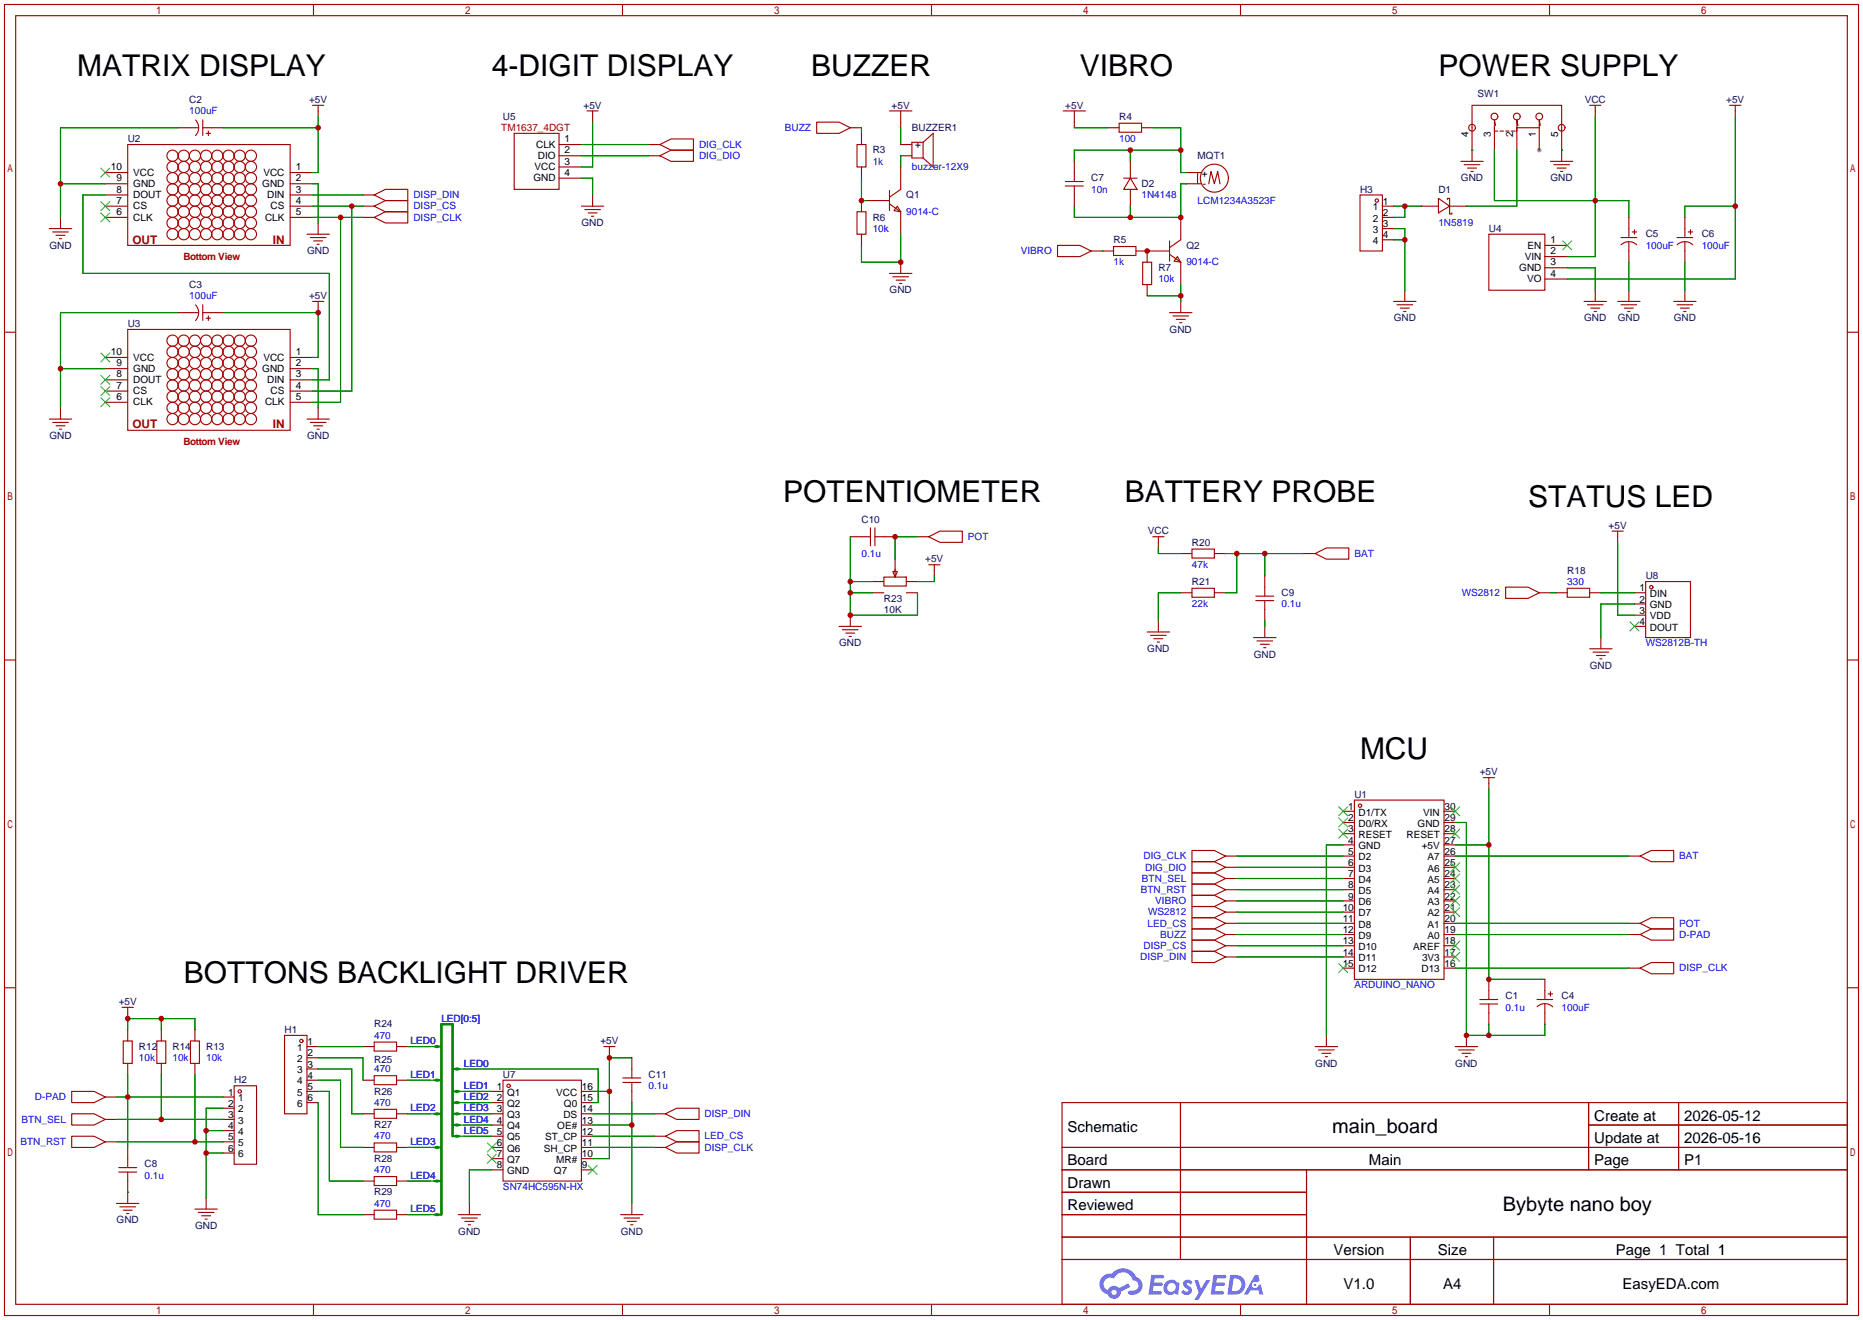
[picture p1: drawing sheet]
<svg xmlns="http://www.w3.org/2000/svg" width="422mm" height="299mm" viewBox="0 0 422 299" stroke-linecap="round" stroke-linejoin="round" font-family="sans-serif">
<circle cx="349" cy="34" r=".51" fill="#999"/>
<g fill="none" stroke="#a10000" stroke-width=".25">
<path d="M1 1h420.4v297.2h-420.4zM3.6 3.6h415.2v292.1h-415.2zM71.1 1v2.6M141.1 1v2.6M211.2 1v2.6M281.3 1v2.6M351.3 1v2.6M1 75.3h2.6M418.8 75.3h2.6M1 149.6h2.6M418.8 149.6h2.6M1 223.9h2.6"/>
<path d="M418.8 223.9h2.6M240.8 249.9h178v45.8h-178zM267.7 249.9v35.6M360.2 249.9v15.3M360.2 255h58.6M380.6 249.9v15.3M240.8 260.1h178M240.8 265.2h178M240.8 270.3h55.4M240.8 275.3h55.4M296.2 265.2v30.5M71.1 295.7v2.5"/>
<path d="M141.1 295.7v2.5M211.2 295.7v2.5M240.8 280.4h178M240.8 285.5h178M281.3 295.7v2.5M319.8 280.4v15.3M338.6 280.4v15.3M351.3 295.7v2.5"/>
</g>
<g fill="#5487ff">
<path d="M268.5 290.3a1.3 1.3 0 0 1 1.9 .3l-.4 .6a.54 .54 0 0 0-1-.2l.2 .2a1.28 1.28 0 0 1 .8 2 1.53 1.53 0 0 1-2.2-.3l.5-.6 .8 .5a.31 .31 0 0 0 .3-.3 .31 .31 0 0 0-.2-.3 1.12 1.12 0 0 1-.7-1.9z"/>
<path d="M270.8 290.2h.8l.7 1.9 1.2-1.9h.9l-2.7 4.5h-.9l1-1.7z"/>
<path d="M261 289h2.3a.46 .46 0 0 1 .5 .1 .46 .46 0 0 1 .1 .5l-.3 .2h-1.8l-.1 .9h1.6a.4 .4 0 0 1 .3 .4 .4 .4 0 0 1-.4 .4h-1.6l-.2 1.2h1.4a.46 .46 0 0 1 .5 .1 .46 .46 0 0 1 .1 .5l-.4 .2h-2.6z"/>
<path d="M275.1 289h2.3a.47 .47 0 0 1 .5 .1 .47 .47 0 0 1 .1 .5l-.3 .2h-1.8l-.1 .9h1.6a.4 .4 0 0 1 .4 .4 .4 .4 0 0 1-.5 .4h-1.6l-.2 1.2h1.4a.46 .46 0 0 1 .5 .1 .46 .46 0 0 1 .1 .5l-.4 .2h-2.6z"/>
<path d="M284.5 289h.8l.3 1.3-.6 .4a.75 .75 0 0 0-1.1 .3 .75 .75 0 0 0 .5 1 .75 .75 0 0 0 .9-.6l.5-.3 .6 2.4h-.8l-.3-1h-1.8l-.5 1h-1z"/>
<path d="M278.9 289l-.6 4.5h1.4a2.27 2.27 0 0 0 2.7-2.3 2.27 2.27 0 0 0-2.7-2.2zM279.7 289.8a1.5 1.5 0 0 1 1.8 1.5 1.5 1.5 0 0 1-1.9 1.4h-.3z"/>
<path d="M264.4 290.6a1.6 1.6 0 0 0-.4 2.3 1.6 1.6 0 0 0 2.3 .2l.8 .4 .3-2.5-.1-.3h-.5a1.58 1.58 0 0 0-2.4-.1zM265 291.1a.98 .98 0 0 1 1.6 .5 .98 .98 0 0 1-1.1 1.2 .94 .94 0 0 1-.9-.6 .94 .94 0 0 1 .4-1.1z"/>
<path d="M250 289.4a2.37 2.37 0 0 0 1.1 4 1.54 1.54 0 0 0 1.8 1 1.54 1.54 0 0 0 1.2-1.6l2.2-1.1-.5-.8-2.1 1.1a1.57 1.57 0 0 0-2.6 .4 1.5 1.5 0 0 1-.7-2.1 1.5 1.5 0 0 1 2.2-.5 2.23 2.23 0 0 1 2.3-1.4 2.23 2.23 0 0 1 1.9 1.8 1.16 1.16 0 0 1 1.3 1.1 1.16 1.16 0 0 1-1.1 1.3h-.7a.47 .47 0 0 0-.5 .3 .47 .47 0 0 0 .4 .6 2.14 2.14 0 0 0 2.7-1.4 2.14 2.14 0 0 0-1.3-2.7 3.2 3.2 0 0 0-5.5-.7l-1.1 .1zM252 292.9a.6 .6 0 0 1 1.2 0 .6 .6 0 0 1-1.2 0z"/>
<circle cx="284.6" cy="291.3" r=".28"/>
</g>
<g fill="none" stroke="#a10000" stroke-width=".25">
<path d="M23.9 39.1h5.1M29 32.8h36.8v22.8h-36.8zM40.4 29h4.6M44.3 27.2a2.54 2.54 0 0 1 0 3.5M46 27.2v3.5M46 29h4.5M46.7 30.2h1.1M47.2 29.7v1M65.8 39.1h5.1M70.9 23.9h2.5M72.1 23.9v2.5M116.6 30.2h10.1v12.7h-10.1z"/>
<path d="M126.7 37.8h5.1M126.7 35.3h5.1M126.7 32.8h5.1M133.1 25.1h2.5M134.4 25.1v2.6M147.1 35.3h2.5M147.1 32.8h2.5M149.6 32.8l2.5-1.3h5.1v2.5h-5.1zM149.6 35.3l2.5-1.3h5.1v2.6h-5.1zM185.2 27.7h5l2.6 1.3-2.6 1.2h-5zM192.8 29h2.5M194.3 32.8h2v5h-2z"/>
<path d="M195.3 30.2v2.6M195.3 37.8v2.6M201.7 25.1h5.1M204.2 35.3h2.6M204.2 32.8h2.6M204.2 25.1v3.9M204.2 37.8v5.1l-2.5 1.8M209.3 32.3h-2.5v3.5h2.5M209.3 32.3v3.5M209.3 32.3l2.3-2.1v7.6l-2.3-2M241 25.1h5.1M243.6 25.1v3.9"/>
<path d="M243.6 36.6v4.5M251.2 29h2.5M253.7 27.9h5.1v2.1h-5.1zM256.3 36.6v3.8M258.8 29h2.6M269 39.1h3.3M271.5 39.1v2.6h.8M331.2 36.6h5.1M332 37.3h3.5M332.7 38.1h2.1M333.5 38.9h.5M333.8 36.6v-12.7h20.3v12.7"/>
<path d="M338.8 29v.7h.8M338.8 27.4v-.2l.3 1.2M338.8 27.7v.5M338.8 28.4v5.6M340.1 29.7h.8M341.4 29.7h.7M342.6 29.7h.8M343.7 29.7h.2v-.7v5M344.2 28.4l-.3-1.2v1.8h5.1M349 29v5M349.2 28.4l-.2-1.2v1.8M351.5 36.6h5.1"/>
<path d="M352.3 37.3h3.6M353.1 38.1h2M353.8 38.9h.5M360.4 23.9h2.6M361.7 23.9v2.5M392.2 23.9h2.5M393.4 23.9v2.5M11.2 51.8h5.1M11.9 52.6h3.6M12.7 53.3h2M13.5 54.1h.5M13.7 49.3v2.5"/>
<path d="M23.9 41.7h5.1M23.9 44.2h5.1M23.9 46.7h5.1M23.9 49.3h5.1M65.8 41.7h5.1M65.8 44.2h5.1M65.8 46.7h5.1M65.8 49.3h5.1M69.6 53.1h5.1M70.4 53.8h3.5M71.1 54.6h2.1M71.9 55.4h.5"/>
<path d="M72.1 50.5v2.6M82.3 44.2h2.5M82.3 46.7h2.5M82.3 49.3h2.5M84.8 44.2l2.6-1.3h5.1v2.6h-5.1zM84.8 46.7l2.6-1.2h5.1v2.5h-5.1zM84.8 49.3l2.6-1.3h5.1v2.5h-5.1zM126.7 40.4h5.1M131.8 46.7h5.1M132.6 47.5h3.5M133.3 48.3h2.1M134.1 49h.5"/>
<path d="M134.4 44.2v2.5M194.3 48h2v5.1h-2zM195.3 45.5v2.5M195.3 53.1v2.5M196.6 45.5h5.1M201.7 46.2l2.5 1.8M201.7 43.2v4.6M203.5 46.7l.7 1.3-1.5-.2zM204.2 48v5.1M204.2 59.4v2.6M239.8 55.6h5.1l2.5 1.3-2.5 1.3h-5.1zM241.6 42.2h4"/>
<path d="M241.6 41.1h4M243.6 42.2v4.5M247.4 56.9h5.1M252.5 55.9h5.1v2h-5.1zM254.8 40.4h3M256.3 40.4l1.5 2.5h-3zM256.3 42.9v3.8M257.6 56.9h7.6M259.1 59.4h2v5.1h-2zM260.1 56.9v2.5M265.2 57.7l2.5 1.7M265.2 54.6v4.6"/>
<path d="M267 58.2l.7 1.2-1.5-.2zM267.7 49.3v5.1l-2.5 1.7M267.7 59.4v5.1M269 41.7h2.5M274.1 41.7l.5-2.8 .7 2.8 .8-2.8 .5 2.8M308.4 44.2h5v12.7h-5zM313.4 46.7h2.6M313.4 49.3h2.6M313.4 51.8h2.6M313.4 54.4h2.6M322.3 46.7h3.8M326.1 45l2.6 1.7-2.6 1.6z"/>
<path d="M328.2 45.2v-.2h.5v3.5h.5v-.2M328.7 46.7h3.8M337.6 53.1h12.7v12.7h-12.7zM350.3 55.6h5M350.3 58.2h5M367.5 53.8h3.6M367.6 55.5a2.54 2.54 0 0 1 3.5 0M369.3 49.3v4.5M369.3 54.9v4.5M370.1 52.6h1M370.6 52.1v1M380.2 53.8h3.6"/>
<path d="M380.3 55.5a2.54 2.54 0 0 1 3.5 0M382 49.3v4.5M382 54.9v4.5M382.8 52.6h1M383.3 52.1v1M29 74.7h36.8v22.8h-36.8zM40.4 70.9h4.6M44.3 69.1a2.54 2.54 0 0 1 0 3.6M46 69.1v3.5M46 70.9h4.5M46.7 72.1h1.1M47.2 71.6v1"/>
<path d="M70.9 68.3h2.5M72.1 68.3v2.6M201.7 62h5.1M202.4 62.7h3.6M203.2 63.5h2M204 64.3h.5M260.1 64.5v2.6M265.2 70.9h5.1M265.9 71.6h3.6M266.7 72.4h2M267.5 73.2h.5M267.7 68.3v2.6"/>
<path d="M316 68.3h5.1M316.7 69.1h3.6M317.5 69.9h2M318.3 70.6h.5M318.5 65.8v2.5M350.3 60.7h5M350.3 63.2h5M359.2 68.3h5M359.9 69.1h3.6M360.7 69.9h2M361.4 70.6h.5M361.7 65.8v2.5"/>
<path d="M366.8 68.3h5.1M367.5 69.1h3.6M368.3 69.9h2M369.1 70.6h.5M369.3 65.8v2.5M379.5 68.3h5.1M380.2 69.1h3.6M381 69.9h2M381.8 70.6h.5M382 65.8v2.5M11.2 95h5.1M11.9 95.8h3.6"/>
<path d="M12.7 96.5h2M13.5 97.3h.5M13.7 92.5v2.5M23.9 81h5.1M23.9 83.6h5.1M23.9 86.1h5.1M23.9 88.6h5.1M23.9 91.2h5.1M65.8 81h5.1M65.8 83.6h5.1M65.8 86.1h5.1M65.8 88.6h5.1"/>
<path d="M65.8 91.2h5.1M69.6 95h5.1M70.4 95.8h3.5M71.1 96.5h2.1M71.9 97.3h.5M72.1 92.5v2.5M197.4 119.6v4.1M198.4 119.6v4.1M192.8 121.7h4.6M192.8 139.4v2.6M197.9 134.4h2.5M197.9 131.8h2.5"/>
<path d="M198.4 121.7h4.5M200.4 130.8h5.1v2h-5.1zM202.4 129.5h1.1l-.6 1.3zM202.9 126.7v3.6M205.5 134.4h2.5M205.5 131.8h2.5M208 121.7h2.6M210.6 121.7l2.5-1.3h5.1v2.5h-5.1zM210.6 128h2.5M211.8 128v2.6M261.4 121.7h2.5M262.6 121.7v2.5"/>
<path d="M267.7 134.4h2.6M267.7 125.5h2.6M270.3 124.5h5v2h-5zM270.3 133.3h5v2.1h-5zM275.3 134.4h2.6M275.3 125.5h2.6M284.7 135.1h4.1M284.7 136.1h4.1M286.8 130.6v4.5M286.8 136.1v4.6M295.7 125.5h2.5M298.2 125.5l2.5-1.3h5.1v2.5h-5.1z"/>
<path d="M341.4 133.1h5.1l2.5 1.3-2.5 1.2h-5.1zM349 134.4h2.5M352.8 134.4h2.5M355.3 133.3h5.1v2.1h-5.1zM360.4 134.4h2.6M365.5 120.4h2.5M366.8 120.4v2.5M370.6 134.4h2.5M370.6 136.9h2.5M370.6 139.4h2.5M373.1 131.8h10.2v12.7h-10.2zM190.2 142h5.1"/>
<path d="M191 142.7h3.6M191.8 143.5h2M192.5 144.3h.5M260.1 143.3h5.1M260.9 144h3.5M261.6 144.8h2.1M262.4 145.5h.5M262.6 140.7v2.6M284.2 144.5h5.1M285 145.3h3.5M285.8 146h2M286.5 146.8h.5"/>
<path d="M286.8 142v2.5M360.4 147.1h5.1M361.2 147.8h3.5M361.9 148.6h2.1M362.7 149.4h.5M363 144.5v2.6M370.6 142h2.5M336.3 176.3h2.5M337.6 176.3v2.5M270.3 192.8h5l2.6 1.3-2.6 1.2h-5zM270.3 195.3h5l2.6 1.3-2.6 1.3h-5zM270.3 197.9h5l2.6 1.2-2.6 1.3h-5z"/>
<path d="M277.9 194.1h2.5M277.9 196.6h2.5M277.9 199.1h2.5M304.5 183.9h2.6M304.5 186.4h2.6M304.5 189h2.6M304.5 191.5h2.6M304.5 194.1h2.6M304.5 196.6h2.6M304.5 199.1h2.6M307.1 181.4h20.3v40.6h-20.3zM327.4 183.9h2.5"/>
<path d="M327.4 186.4h2.5M327.4 189h2.5M327.4 191.5h2.5M327.4 194.1h2.5M327.4 196.6h2.5M327.4 199.1h2.5M369.3 194.1h2.6M371.9 194.1l2.5-1.3h5.1v2.5h-5.1zM270.3 215.6h5l2.6 1.3-2.6 1.3h-5zM270.3 213.1h5l2.6 1.3-2.6 1.2h-5zM270.3 210.6h5l2.6 1.2-2.6 1.3h-5zM270.3 202.9h5l2.6 1.3-2.6 1.3h-5z"/>
<path d="M270.3 200.4h5l2.6 1.3-2.6 1.2h-5zM270.3 205.5h5l2.6 1.3-2.6 1.2h-5zM270.3 208h5l2.6 1.3-2.6 1.3h-5zM277.9 201.7h2.5M277.9 204.2h2.5M277.9 206.8h2.5M277.9 209.3h2.5M277.9 211.8h2.5M277.9 214.4h2.5M277.9 216.9h2.5M304.5 201.7h2.6M304.5 204.2h2.6"/>
<path d="M304.5 206.8h2.6M304.5 209.3h2.6M304.5 211.8h2.6M304.5 214.4h2.6M304.5 216.9h2.6M304.5 219.5h2.6M327.4 201.7h2.5M327.4 204.2h2.5M327.4 206.8h2.5M327.4 209.3h2.5M327.4 211.8h2.5M327.4 214.4h2.5"/>
<path d="M327.4 216.9h2.5M327.4 219.5h2.5M369.3 209.3h2.6M369.3 211.8h2.6M369.3 219.5h2.6M371.9 219.5l2.5-1.3h5.1v2.5h-5.1zM371.9 211.8l2.5-1.2h5.1v2.5h-5.1zM371.9 209.3l2.5-1.3h5.1v2.6h-5.1zM27.7 228.3h2.5M27.9 236h2.1v5h-2.1zM29 228.3v2.6M29 233.4v2.6"/>
<path d="M35.6 236h2v5h-2zM36.6 233.4v2.6M43.2 236h2v5h-2zM44.2 233.4v2.6M64.5 234.7h5.1v17.8h-5.1zM69.6 237.2h2.5M69.6 239.8h2.5M82.3 237.2h2.5M84.8 236.2h5.1v2.1h-5.1zM89.9 237.2h2.6M136.9 237.2h2.5M138.2 237.2v2.6"/>
<path d="M143.3 239.8v4.5M298.2 237.2h5.1M299 238h3.5M299.7 238.8h2.1M300.5 239.5h.5M300.7 234.7v2.5M329.9 237.2h5.1M330.7 238h3.6M331.5 238.8h2M332.2 239.5h.5M332.5 234.7v2.5M335.5 227.6h4.1"/>
<path d="M335.5 226.6h4.1M337.6 222v4.6M337.6 227.6v4.6M348.5 226.6h3.5M348.5 228.2a2.54 2.54 0 0 1 3.6 0M350.3 222v4.6M350.3 227.6v4.6M351 225.3h1M351.5 224.8v1M16.3 247.4h5l2.6 1.3-2.6 1.2h-5zM16.3 252.5h5l2.6 1.2-2.6 1.3h-5zM16.3 257.6h5l2.6 1.2-2.6 1.3h-5z"/>
<path d="M23.9 248.7h2.5M23.9 253.7h2.5M23.9 258.8h2.5M29 241v2.6M36.6 241v2.6M44.2 241v2.6M50.5 248.7h2.6M50.5 251.2h2.6M50.5 253.7h2.6M50.5 256.3h2.6M50.5 258.8h2.6M53.1 246.1h5.1v17.8h-5.1z"/>
<path d="M69.6 247.4h2.5M69.6 249.9h2.5M69.6 244.9h2.5M69.6 242.3h2.5M82.3 252.5h2.5M82.3 244.9h2.5M84.8 243.8h5.1v2.1h-5.1zM84.8 251.5h5.1v2h-5.1zM84.8 259.1h5.1v2h-5.1zM89.9 252.5h2.6M89.9 244.9h2.6M111.5 247.4h2.5"/>
<path d="M111.5 249.9h2.5M111.5 252.5h2.5M111.5 255h2.5M111.5 257.6h2.5M114 244.9h17.8v22.8h-17.8zM131.8 247.4h2.6M131.8 249.9h2.6M131.8 252.5h2.6M131.8 255h2.6M131.8 257.6h2.6M141.2 245.4h4.1M141.2 244.3h4.1"/>
<path d="M143.3 245.4v4.5M148.3 252.5h2.6M148.3 257.6h2.6M150.9 257.6l2.5-1.3h5.1v2.5h-5.1zM150.9 252.5l2.5-1.3h5.1v2.5h-5.1zM26.4 272.8h5.1M26.9 265.7h4.1M26.9 264.7h4.1M27.2 273.6h3.5M27.9 274.3h2.1M28.7 275.1h.5M29 260.1v4.6"/>
<path d="M29 265.7v7.1M44.2 274.1h5.1M45 274.8h3.5M45.7 275.6h2.1M46.5 276.4h.5M46.7 271.5v2.6M50.5 261.4h2.6M82.3 260.1h2.5M82.3 275.3h2.5M82.3 267.7h2.5M84.8 266.7h5.1v2h-5.1zM84.8 274.3h5.1v2.1h-5.1z"/>
<path d="M89.9 260.1h2.6M89.9 275.3h2.6M89.9 267.7h2.6M103.9 275.3h5.1M104.6 276.1h3.6M105.4 276.9h2M106.2 277.6h.5M106.4 272.8v2.5M111.5 260.1h2.5M111.5 262.6h2.5M111.5 265.2h2.5M131.8 260.1h2.6"/>
<path d="M131.8 262.6h2.6M131.8 265.2h2.6M140.7 275.3h5.1M141.5 276.1h3.5M142.2 276.9h2.1M143 277.6h.5M143.3 272.8v2.5M148.3 260.1h2.6M150.9 260.1l2.5-1.3h5.1v2.6h-5.1z"/>
<circle cx="39.1" cy="35.3" r="1.27"/>
<circle cx="39.1" cy="37.8" r="1.27"/>
<circle cx="41.7" cy="35.3" r="1.27"/>
<circle cx="41.7" cy="37.8" r="1.27"/>
<circle cx="44.2" cy="35.3" r="1.27"/>
<circle cx="44.2" cy="37.8" r="1.27"/>
<circle cx="46.7" cy="35.3" r="1.27"/>
<circle cx="46.7" cy="37.8" r="1.27"/>
<circle cx="49.3" cy="35.3" r="1.27"/>
<circle cx="49.3" cy="37.8" r="1.27"/>
<circle cx="51.8" cy="35.3" r="1.27"/>
<circle cx="51.8" cy="37.8" r="1.27"/>
<circle cx="54.4" cy="35.3" r="1.27"/>
<circle cx="54.4" cy="37.8" r="1.27"/>
<circle cx="56.9" cy="35.3" r="1.27"/>
<circle cx="56.9" cy="37.8" r="1.27"/>
<circle cx="333.8" cy="29" r=".76"/>
<circle cx="338.8" cy="26.4" r=".76"/>
<circle cx="343.9" cy="26.4" r=".76"/>
<circle cx="349" cy="26.4" r=".76"/>
<circle cx="354.1" cy="29" r=".76"/>
<circle cx="39.1" cy="45.5" r="1.27"/>
<circle cx="39.1" cy="42.9" r="1.27"/>
<circle cx="39.1" cy="40.4" r="1.27"/>
<circle cx="39.1" cy="53.1" r="1.27"/>
<circle cx="39.1" cy="48" r="1.27"/>
<circle cx="39.1" cy="50.5" r="1.27"/>
<circle cx="41.7" cy="45.5" r="1.27"/>
<circle cx="41.7" cy="40.4" r="1.27"/>
<circle cx="41.7" cy="42.9" r="1.27"/>
<circle cx="41.7" cy="53.1" r="1.27"/>
<circle cx="41.7" cy="48" r="1.27"/>
<circle cx="41.7" cy="50.5" r="1.27"/>
<circle cx="44.2" cy="45.5" r="1.27"/>
<circle cx="44.2" cy="53.1" r="1.27"/>
<circle cx="44.2" cy="42.9" r="1.27"/>
<circle cx="44.2" cy="40.4" r="1.27"/>
<circle cx="44.2" cy="48" r="1.27"/>
<circle cx="44.2" cy="50.5" r="1.27"/>
<circle cx="46.7" cy="45.5" r="1.27"/>
<circle cx="46.7" cy="40.4" r="1.27"/>
<circle cx="46.7" cy="53.1" r="1.27"/>
<circle cx="46.7" cy="42.9" r="1.27"/>
<circle cx="46.7" cy="48" r="1.27"/>
<circle cx="46.7" cy="50.5" r="1.27"/>
<circle cx="49.3" cy="45.5" r="1.27"/>
<circle cx="49.3" cy="53.1" r="1.27"/>
<circle cx="49.3" cy="42.9" r="1.27"/>
<circle cx="49.3" cy="40.4" r="1.27"/>
<circle cx="49.3" cy="48" r="1.27"/>
<circle cx="49.3" cy="50.5" r="1.27"/>
<circle cx="51.8" cy="45.5" r="1.27"/>
<circle cx="51.8" cy="40.4" r="1.27"/>
<circle cx="51.8" cy="42.9" r="1.27"/>
<circle cx="51.8" cy="53.1" r="1.27"/>
<circle cx="51.8" cy="48" r="1.27"/>
<circle cx="51.8" cy="50.5" r="1.27"/>
<circle cx="54.4" cy="45.5" r="1.27"/>
<circle cx="54.4" cy="42.9" r="1.27"/>
<circle cx="54.4" cy="53.1" r="1.27"/>
<circle cx="54.4" cy="40.4" r="1.27"/>
<circle cx="54.4" cy="48" r="1.27"/>
<circle cx="54.4" cy="50.5" r="1.27"/>
<circle cx="56.9" cy="45.5" r="1.27"/>
<circle cx="56.9" cy="40.4" r="1.27"/>
<circle cx="56.9" cy="42.9" r="1.27"/>
<circle cx="56.9" cy="53.1" r="1.27"/>
<circle cx="56.9" cy="48" r="1.27"/>
<circle cx="56.9" cy="50.5" r="1.27"/>
<circle cx="275.3" cy="40.4" r="3.2"/>
<circle cx="312.2" cy="45.5" r=".38"/>
<circle cx="39.1" cy="77.2" r="1.27"/>
<circle cx="39.1" cy="79.8" r="1.27"/>
<circle cx="41.7" cy="77.2" r="1.27"/>
<circle cx="41.7" cy="79.8" r="1.27"/>
<circle cx="44.2" cy="77.2" r="1.27"/>
<circle cx="44.2" cy="79.8" r="1.27"/>
<circle cx="46.7" cy="77.2" r="1.27"/>
<circle cx="46.7" cy="79.8" r="1.27"/>
<circle cx="49.3" cy="77.2" r="1.27"/>
<circle cx="49.3" cy="79.8" r="1.27"/>
<circle cx="51.8" cy="77.2" r="1.27"/>
<circle cx="51.8" cy="79.8" r="1.27"/>
<circle cx="54.4" cy="77.2" r="1.27"/>
<circle cx="54.4" cy="79.8" r="1.27"/>
<circle cx="56.9" cy="77.2" r="1.27"/>
<circle cx="56.9" cy="79.8" r="1.27"/>
<circle cx="39.1" cy="89.9" r="1.27"/>
<circle cx="39.1" cy="84.8" r="1.27"/>
<circle cx="39.1" cy="87.4" r="1.27"/>
<circle cx="39.1" cy="92.5" r="1.27"/>
<circle cx="39.1" cy="95" r="1.27"/>
<circle cx="39.1" cy="82.3" r="1.27"/>
<circle cx="41.7" cy="89.9" r="1.27"/>
<circle cx="41.7" cy="87.4" r="1.27"/>
<circle cx="41.7" cy="84.8" r="1.27"/>
<circle cx="41.7" cy="92.5" r="1.27"/>
<circle cx="41.7" cy="82.3" r="1.27"/>
<circle cx="41.7" cy="95" r="1.27"/>
<circle cx="44.2" cy="89.9" r="1.27"/>
<circle cx="44.2" cy="84.8" r="1.27"/>
<circle cx="44.2" cy="87.4" r="1.27"/>
<circle cx="44.2" cy="92.5" r="1.27"/>
<circle cx="44.2" cy="95" r="1.27"/>
<circle cx="44.2" cy="82.3" r="1.27"/>
<circle cx="46.7" cy="89.9" r="1.27"/>
<circle cx="46.7" cy="87.4" r="1.27"/>
<circle cx="46.7" cy="84.8" r="1.27"/>
<circle cx="46.7" cy="92.5" r="1.27"/>
<circle cx="46.7" cy="95" r="1.27"/>
<circle cx="46.7" cy="82.3" r="1.27"/>
<circle cx="49.3" cy="89.9" r="1.27"/>
<circle cx="49.3" cy="87.4" r="1.27"/>
<circle cx="49.3" cy="84.8" r="1.27"/>
<circle cx="49.3" cy="92.5" r="1.27"/>
<circle cx="49.3" cy="95" r="1.27"/>
<circle cx="49.3" cy="82.3" r="1.27"/>
<circle cx="51.8" cy="89.9" r="1.27"/>
<circle cx="51.8" cy="87.4" r="1.27"/>
<circle cx="51.8" cy="84.8" r="1.27"/>
<circle cx="51.8" cy="92.5" r="1.27"/>
<circle cx="51.8" cy="95" r="1.27"/>
<circle cx="51.8" cy="82.3" r="1.27"/>
<circle cx="54.4" cy="89.9" r="1.27"/>
<circle cx="54.4" cy="87.4" r="1.27"/>
<circle cx="54.4" cy="84.8" r="1.27"/>
<circle cx="54.4" cy="92.5" r="1.27"/>
<circle cx="54.4" cy="82.3" r="1.27"/>
<circle cx="54.4" cy="95" r="1.27"/>
<circle cx="56.9" cy="89.9" r="1.27"/>
<circle cx="56.9" cy="87.4" r="1.27"/>
<circle cx="56.9" cy="84.8" r="1.27"/>
<circle cx="56.9" cy="92.5" r="1.27"/>
<circle cx="56.9" cy="95" r="1.27"/>
<circle cx="56.9" cy="82.3" r="1.27"/>
<circle cx="374.4" cy="133.1" r=".38"/>
<circle cx="308.4" cy="182.6" r=".38"/>
<circle cx="68.3" cy="236" r=".38"/>
<circle cx="54.4" cy="247.4" r=".38"/>
<circle cx="115.3" cy="246.1" r=".38"/>
</g>
<g fill="none" stroke="#3c3" stroke-width=".25">
<path d="M22.9 38.1l2 2M24.9 38.1l-2 2M22.9 48.3l2 2M22.9 45.7l2 2.1M24.9 48.3l-2 2M24.9 45.7l-2 2.1M354.3 54.6l2.1 2M356.4 54.6l-2.1 2M22.9 90.2l2 2M22.9 87.6l2 2.1M22.9 85.1l2 2M22.9 80l2 2"/>
<path d="M24.9 90.2l-2 2M24.9 87.6l-2 2.1M24.9 85.1l-2 2M24.9 80l-2 2M369.6 141l2 2M371.6 141l-2 2M303.5 182.9l2.1 2M303.5 185.4l2.1 2.1M303.5 188l2.1 2M305.6 182.9l-2.1 2M305.6 185.4l-2.1 2.1M305.6 188l-2.1 2"/>
<path d="M328.9 198.1l2.1 2.1M328.9 195.6l2.1 2M328.9 188l2.1 2M328.9 182.9l2.1 2M331 198.1l-2.1 2.1M331 195.6l-2.1 2M331 188l-2.1 2M331 182.9l-2.1 2M303.5 218.4l2.1 2.1M305.6 218.4l-2.1 2.1M328.9 215.9l2.1 2M328.9 213.4l2.1 2"/>
<path d="M328.9 205.7l2.1 2.1M328.9 203.2l2.1 2M328.9 200.7l2.1 2M331 215.9l-2.1 2M331 213.4l-2.1 2M331 205.7l-2.1 2.1M331 203.2l-2.1 2M331 200.7l-2.1 2M110.5 259.1l2 2M112.5 259.1l-2 2M110.5 261.6l2 2.1M112.5 261.6l-2 2.1"/>
<path d="M133.3 264.2l2.1 2M135.4 264.2l-2.1 2"/>
</g>
<g fill="none" stroke="#008700" stroke-width=".25">
<path d="M40.4 29h-26.7v20.3M50.5 29h21.6M72.1 26.4v12.7h-1.2M131.8 32.8h15.3M131.8 35.3h15.3M134.4 27.7v10.1h-2.6M195.3 29v1.2M204.2 29v3.8M204.2 35.3v2.5M243.6 29h7.6M256.3 34v2.6M261.4 29h6.3v10.1h1.3"/>
<path d="M267.7 34h-24.1v2.6M333.8 34h.1M338.8 34v11.5h30.5v3.8M343.9 34v12.7h-11.4M354.1 34h.1M361.7 26.4v31.8h-6.4M393.4 26.4v36.8h-38.1M13.7 41.7h10.2M23.9 44.2h-5.1v17.8h55.9v24.1h-3.8M70.9 44.2h11.4M70.9 41.7h1.2v8.8M70.9 46.7h11.4"/>
<path d="M70.9 49.3h11.4M77.2 49.3v41.9h-6.3M79.8 46.7v41.9h-8.9M131.8 40.4h2.6v3.8M195.3 40.4v5.1h1.3M204.2 53.1v6.3h-8.9v-3.8M249.9 56.9h.1M256.3 46.7v2.6M260.1 56.9h.1M269 41.7h-1.3v7.6h-24.1v-2.6M316 46.7h6.3M316 51.8h2.5v14"/>
<path d="M316 54.4h2.5M318.5 46.7v2.6h-2.5M369.3 59.4v6.4M382 59.4v6.4M393.4 46.7h-11.4v2.6M40.4 70.9h-26.7v21.6M50.5 70.9h21.6v10.1h-1.2M260.1 67.1h7.6M267.7 64.5v3.8M355.3 60.7h6.4v5.1M13.7 83.6h10.2M70.9 83.6h1.2v8.9"/>
<path d="M192.8 134.4h5.1M192.8 121.7v17.7h15.2v-5M192.8 131.8h5.1M208 121.7h-5.1v5M211.8 130.6v1.2h-3.8M262.6 124.2v1.3h5.1M267.7 134.4h-5.1v6.3M277.9 125.5h17.8M280.4 125.5v8.9h-2.5M286.8 125.5v5.1M351.5 134.4h1.3M363 134.4h7.6"/>
<path d="M366.8 122.9v16.5h3.8M370.6 136.9h-7.6v7.6M286.8 140.7v1.3M337.6 178.8v43.2h12.7M280.4 194.1h24.1M280.4 196.6h24.1M280.4 199.1h24.1M304.5 191.5h-3.8v43.2M329.9 191.5h7.7M329.9 186.4h2.6v48.3h17.8v-2.5M329.9 194.1h39.4M280.4 216.9h24.1"/>
<path d="M280.4 214.4h24.1M280.4 211.8h24.1M280.4 204.2h24.1M280.4 201.7h24.1M280.4 206.8h24.1M280.4 209.3h24.1M329.9 219.5h39.4M329.9 211.8h39.4M329.9 209.3h39.4M29 233.4v-2.5h15.2v2.5M36.6 230.9v2.5M72.1 239.8h10.2v5.1"/>
<path d="M72.1 237.2h10.2M92.5 237.2h5.8M143.3 239.8h-5.1v22.8h-3.8M337.6 232.2v2.5M26.4 253.7h24.1M26.4 248.7h24.1M26.4 258.8h24.1M29 243.6v16.5M36.6 243.6v10.1M44.2 243.6v15.2M46.7 256.3h3.8M50.5 251.2h-3.8v20.3"/>
<path d="M72.1 247.4h2.6v20.3h7.6M72.1 249.9v25.4h10.2M72.1 242.3h7.7v10.2h2.5M72.1 244.9h5.1v15.2h5.1M92.5 252.5h5.8M92.5 244.9h5.8M104.4 247.4h7.1M104.4 255h7.1M104.4 252.5h7.1M104.4 257.6h7.1M104.4 242.3h31.2v7.6h-1.2M104.4 249.9h7.1"/>
<path d="M134.4 247.4h3.8M134.4 255h8.9M134.4 252.5h13.9M134.4 257.6h13.9M143.3 249.9v22.9M29 270.3h.1M46.7 261.4h3.8M92.5 260.1h5.8M92.5 267.7h5.8M92.5 275.3h5.8M111.5 265.2h-5.1v7.6M134.4 260.1h13.9"/>
</g>
<path d="M102.6 257.6v-25.4h-2.5v43.1" fill="none" stroke="#008700" stroke-width=".51"/>
<g fill="#008700" stroke="#008700" stroke-width=".25">
<path d="M102.6 242.3l1-.2 .8 .2-.8 .3z"/>
<path d="M102.6 247.4l1-.3 .8 .3-.8 .2z"/>
<path d="M102.6 249.9l1-.2 .8 .2-.8 .3z"/>
<path d="M102.6 252.5l1-.3 .8 .3-.8 .2z"/>
<path d="M102.6 255l1-.2 .8 .2-.8 .3z"/>
<path d="M102.6 257.6l1-.3 .8 .3-.8 .2z"/>
<path d="M98.3 237.2l.8-.2 1 .2-1 .3z"/>
<path d="M98.3 244.9l.8-.3 1 .3-1 .2z"/>
<path d="M98.3 252.5l.8-.3 1 .3-1 .2z"/>
<path d="M98.3 260.1l.8-.3 1 .3-1 .2z"/>
<path d="M98.3 267.7l.8-.2 1 .2-1 .3z"/>
<path d="M98.3 275.3l.8-.2 1 .2-1 .3z"/>
</g>
<g fill="#c00">
<circle cx="337.6" cy="191.5" r=".63"/>
<circle cx="337.6" cy="222" r=".63"/>
<circle cx="332.5" cy="234.7" r=".63"/>
<circle cx="337.6" cy="234.7" r=".63"/>
<circle cx="13.7" cy="41.7" r=".63"/>
<circle cx="13.7" cy="83.6" r=".63"/>
<circle cx="72.1" cy="29" r=".63"/>
<circle cx="72.1" cy="70.9" r=".63"/>
<circle cx="79.8" cy="46.7" r=".63"/>
<circle cx="77.2" cy="49.3" r=".63"/>
<circle cx="318.5" cy="46.7" r=".63"/>
<circle cx="318.5" cy="54.4" r=".63"/>
<circle cx="393.4" cy="46.7" r=".63"/>
<circle cx="361.7" cy="45.5" r=".63"/>
<circle cx="195.3" cy="45.5" r=".63"/>
<circle cx="204.2" cy="59.4" r=".63"/>
<circle cx="267.7" cy="34" r=".63"/>
<circle cx="256.3" cy="34" r=".63"/>
<circle cx="267.7" cy="49.3" r=".63"/>
<circle cx="256.3" cy="49.3" r=".63"/>
<circle cx="267.7" cy="67.1" r=".63"/>
<circle cx="260.1" cy="56.9" r=".63"/>
<circle cx="280.4" cy="125.5" r=".63"/>
<circle cx="286.8" cy="125.5" r=".63"/>
<circle cx="192.8" cy="134.4" r=".63"/>
<circle cx="192.8" cy="139.4" r=".63"/>
<circle cx="192.8" cy="131.8" r=".63"/>
<circle cx="202.9" cy="121.7" r=".63"/>
<circle cx="138.2" cy="247.4" r=".63"/>
<circle cx="138.2" cy="239.8" r=".63"/>
<circle cx="143.3" cy="255" r=".63"/>
<circle cx="36.6" cy="230.9" r=".63"/>
<circle cx="29" cy="230.9" r=".63"/>
<circle cx="46.7" cy="261.4" r=".63"/>
<circle cx="46.7" cy="256.3" r=".63"/>
<circle cx="36.6" cy="253.7" r=".63"/>
<circle cx="29" cy="248.7" r=".63"/>
<circle cx="44.2" cy="258.8" r=".63"/>
</g>
<g font-size="6.8">
<text x="17.5" y="17.2">MATRIX DISPLAY</text>
<text x="111.5" y="17.2">4-DIGIT DISPLAY</text>
<text x="183.9" y="17.2">BUZZER</text>
<text x="244.9" y="17.2">VIBRO</text>
<text x="326.1" y="17.2">POWER SUPPLY</text>
<text x="177.5" y="113.7">POTENTIOMETER</text>
<text x="255" y="113.7">BATTERY PROBE</text>
<text x="346.5" y="115">STATUS LED</text>
<text x="308.4" y="172.1">MCU</text>
<text x="41.7" y="222.9">BOTTONS BACKLIGHT DRIVER</text>
</g>
<g font-size="4.5">
<text x="302.1" y="256.8">main_board</text>
<text x="340.8" y="274.6">Bybyte nano boy</text>
</g>
<g font-size="3.4">
<text x="242.1" y="256.5">Schematic</text>
<text x="361.5" y="254">Create at</text>
<text x="381.9" y="254">2026-05-12</text>
<text x="361.5" y="259.1">Update at</text>
<text x="381.9" y="259.1">2026-05-16</text>
<text x="242.1" y="264.2">Board</text>
<text x="242.1" y="269.2">Drawn</text>
<text x="310.4" y="264.2">Main</text>
<text x="361.5" y="264.2">Page</text>
<text x="381.9" y="264.2">P1</text>
<text x="242.1" y="274.3">Reviewed</text>
<text x="302.4" y="284.5">Version</text>
<text x="326" y="284.5">Size</text>
<text x="366.4" y="284.5">Page 1 Total 1</text>
<text x="304.6" y="292.1">V1.0</text>
<text x="327.2" y="292.1">A4</text>
<text x="367.9" y="292.1">EasyEDA.com</text>
</g>
<g font-size="2.7" fill="#a00000">
<text x="30" y="55.2">OUT</text>
<text x="61.8" y="55.2">IN</text>
<text x="30" y="97.1">OUT</text>
<text x="61.8" y="97.1">IN</text>
</g>
<g font-size="2.3" fill="#000080">
<text x="42.9" y="23.3">C2</text>
<text x="70.1" y="23.3">+5V</text>
<text x="335" y="22.1">SW1</text>
<text x="359.3" y="23.3">VCC</text>
<text x="391.4" y="23.3">+5V</text>
<text x="114" y="27.1">U5</text>
<text x="132.3" y="24.6">+5V</text>
<text x="202.2" y="24.6">+5V</text>
<text x="206.8" y="29.7">BUZZER1</text>
<text x="241.5" y="24.6">+5V</text>
<text x="253.7" y="27.1">R4</text>
<text x="29" y="32.2">U2</text>
<text x="197.9" y="34.8">R3</text>
<text x="247.4" y="41.1">C7</text>
<text x="271.5" y="36">MQT1</text>
<text x="331.2" y="41.1">GND</text>
<text x="351.6" y="41.1">GND</text>
<text x="205.5" y="44.9">Q1</text>
<text x="258.8" y="42.4">D2</text>
<text x="308.4" y="43.7">H3</text>
<text x="326.1" y="43.7">D1</text>
<text x="131.8" y="51.3">GND</text>
<text x="197.9" y="50">R6</text>
<text x="337.6" y="52.5">U4</text>
<text x="373.1" y="53.8">C5</text>
<text x="385.8" y="53.8">C6</text>
<text x="11.2" y="56.4">GND</text>
<text x="69.6" y="57.6">GND</text>
<text x="252.5" y="55.1">R5</text>
<text x="269" y="56.4">Q2</text>
<text x="42.9" y="65.2">C3</text>
<text x="262.6" y="61.4">R7</text>
<text x="70.1" y="67.8">+5V</text>
<text x="201.7" y="66.5">GND</text>
<text x="29" y="74.1">U3</text>
<text x="265.2" y="75.4">GND</text>
<text x="316" y="72.9">GND</text>
<text x="359.2" y="72.9">GND</text>
<text x="366.8" y="72.9">GND</text>
<text x="379.5" y="72.9">GND</text>
<text x="11.2" y="99.5">GND</text>
<text x="69.6" y="99.5">GND</text>
<text x="195.3" y="118.6">C10</text>
<text x="364.7" y="119.9">+5V</text>
<text x="260.2" y="121.1">VCC</text>
<text x="270.3" y="123.7">R20</text>
<text x="209.8" y="127.5">+5V</text>
<text x="355.3" y="130">R18</text>
<text x="373.1" y="131.3">U8</text>
<text x="200.4" y="136.4">R23</text>
<text x="270.3" y="132.6">R21</text>
<text x="290.6" y="135.1">C9</text>
<text x="200.4" y="138.9">10K</text>
<text x="190.3" y="146.5">GND</text>
<text x="260.1" y="147.8">GND</text>
<text x="284.2" y="149.1">GND</text>
<text x="360.4" y="151.6">GND</text>
<text x="335.5" y="175.7">+5V</text>
<text x="307.1" y="180.8">U1</text>
<text x="26.9" y="227.8">+5V</text>
<text x="341.4" y="226.5">C1</text>
<text x="354.1" y="226.5">C4</text>
<text x="84.8" y="232.9">R24</text>
<text x="31.5" y="238">R12</text>
<text x="39.1" y="238">R14</text>
<text x="46.7" y="238">R13</text>
<text x="64.5" y="234.2">H1</text>
<text x="136.1" y="236.7">+5V</text>
<text x="53.1" y="245.6">H2</text>
<text x="84.8" y="241">R25</text>
<text x="114" y="244.3">U7</text>
<text x="147.1" y="244.3">C11</text>
<text x="298.2" y="241.8">GND</text>
<text x="330" y="241.8">GND</text>
<text x="84.8" y="248.1">R26</text>
<text x="84.8" y="255.7">R27</text>
<text x="84.8" y="263.4">R28</text>
<text x="32.8" y="264.6">C8</text>
<text x="84.8" y="271">R29</text>
<text x="26.4" y="277.3">GND</text>
<text x="44.2" y="278.6">GND</text>
<text x="103.9" y="279.9">GND</text>
<text x="140.7" y="279.9">GND</text>
</g>
<g font-size="2.3" fill="#00f">
<text x="42.9" y="25.9">100uF</text>
<text x="178" y="29.7">BUZZ</text>
<text x="158.5" y="33.5">DIG_CLK</text>
<text x="253.7" y="32.2">100</text>
<text x="158.5" y="36">DIG_DIO</text>
<text x="197.9" y="37.3">1k</text>
<text x="206.8" y="38.6">buzzer-12X9</text>
<text x="93.7" y="44.9">DISP_DIN</text>
<text x="93.7" y="47.5">DISP_CS</text>
<text x="247.4" y="43.7">10n</text>
<text x="258.8" y="44.9">1N4148</text>
<text x="271.5" y="46.2">LCM1234A3523F</text>
<text x="93.7" y="50">DISP_CLK</text>
<text x="197.9" y="52.5">10k</text>
<text x="205.5" y="48.7">9014-C</text>
<text x="326.1" y="51.3">1N5819</text>
<text x="231.4" y="57.6">VIBRO</text>
<text x="373.1" y="56.4">100uF</text>
<text x="385.8" y="56.4">100uF</text>
<text x="252.5" y="60.2">1k</text>
<text x="262.6" y="64">10k</text>
<text x="269" y="60.2">9014-C</text>
<text x="42.9" y="67.8">100uF</text>
<text x="219.5" y="122.4">POT</text>
<text x="195.3" y="126.2">0.1u</text>
<text x="270.3" y="128.7">47k</text>
<text x="307.1" y="126.2">BAT</text>
<text x="270.3" y="137.6">22k</text>
<text x="290.6" y="137.6">0.1u</text>
<text x="331.4" y="135.1">WS2812</text>
<text x="355.3" y="132.6">330</text>
<text x="373.1" y="146.5">WS2812B-TH</text>
<text x="259.3" y="194.8">DIG_CLK</text>
<text x="259.7" y="197.3">DIG_DIO</text>
<text x="380.7" y="194.8">BAT</text>
<text x="258.7" y="202.4">BTN_RST</text>
<text x="258.9" y="199.9">BTN_SEL</text>
<text x="260.3" y="207.5">WS2812</text>
<text x="261.9" y="204.9">VIBRO</text>
<text x="259.3" y="215.1">DISP_CS</text>
<text x="260.2" y="210">LED_CS</text>
<text x="263.1" y="212.6">BUZZ</text>
<text x="380.7" y="212.6">D-PAD</text>
<text x="380.7" y="210">POT</text>
<text x="258.5" y="217.6">DISP_DIN</text>
<text x="380.7" y="220.2">DISP_CLK</text>
<text x="307.1" y="224">ARDUINO_NANO</text>
<text x="100.1" y="231.6">LED[0:5]</text>
<text x="341.4" y="229.1">0.1u</text>
<text x="354.1" y="229.1">100uF</text>
<text x="84.8" y="235.4">470</text>
<text x="93.1" y="236.7">LED0</text>
<text x="31.5" y="240.5">10k</text>
<text x="39.1" y="240.5">10k</text>
<text x="46.7" y="240.5">10k</text>
<text x="84.8" y="243">470</text>
<text x="93.1" y="244.3">LED1</text>
<text x="105.2" y="241.8">LED0</text>
<text x="7.9" y="249.4">D-PAD</text>
<text x="84.8" y="250.7">470</text>
<text x="93.1" y="251.9">LED2</text>
<text x="105.2" y="246.9">LED1</text>
<text x="105.2" y="249.4">LED2</text>
<text x="105.2" y="251.9">LED3</text>
<text x="147.1" y="246.9">0.1u</text>
<text x="4.9" y="254.5">BTN_SEL</text>
<text x="105.2" y="254.5">LED4</text>
<text x="105.2" y="257">LED5</text>
<text x="159.8" y="253.2">DISP_DIN</text>
<text x="4.7" y="259.6">BTN_RST</text>
<text x="84.8" y="258.3">470</text>
<text x="93.1" y="259.6">LED3</text>
<text x="159.8" y="258.3">LED_CS</text>
<text x="159.8" y="260.8">DISP_CLK</text>
<text x="32.8" y="267.2">0.1u</text>
<text x="84.8" y="265.9">470</text>
<text x="93.1" y="267.2">LED4</text>
<text x="114" y="269.7">SN74HC595N-HX</text>
<text x="84.8" y="273.5">470</text>
<text x="93.1" y="274.8">LED5</text>
</g>
<g font-size="2.3" fill="#a00000">
<text x="113.7" y="29.7">TM1637_4DGT</text>
<text x="41.6" y="58.9">Bottom View</text>
<text x="41.6" y="100.8">Bottom View</text>
</g>
<g font-size="2.3">
<text x="121.6" y="33.5">CLK</text>
<text x="128" y="34.8">2</text>
<text x="128" y="32.2">1</text>
<text x="207.5" y="33.5">+</text>
<text x="333" y="31" transform="rotate(-90 333 31)">4</text>
<text x="338" y="31" transform="rotate(-90 338 31)">3</text>
<text x="343.1" y="31" transform="rotate(-90 343.1 31)">2</text>
<text x="348.2" y="31" transform="rotate(-90 348.2 31)">1</text>
<text x="353.3" y="31" transform="rotate(-90 353.3 31)">5</text>
<text x="25.2" y="38.6">10</text>
<text x="26.4" y="41.1">9</text>
<text x="30.2" y="39.8">VCC</text>
<text x="59.7" y="39.8">VCC</text>
<text x="67.1" y="38.6">1</text>
<text x="67.1" y="41.1">2</text>
<text x="120.9" y="41.1">GND</text>
<text x="121.2" y="38.6">VCC</text>
<text x="122" y="36">DIO</text>
<text x="128" y="39.8">4</text>
<text x="128" y="37.3">3</text>
<text x="272.5" y="40.1">+</text>
<text x="26.4" y="46.2">7</text>
<text x="26.4" y="43.7">8</text>
<text x="30.2" y="47.5">CS</text>
<text x="30.2" y="44.9">DOUT</text>
<text x="30.2" y="42.4">GND</text>
<text x="59.5" y="42.4">GND</text>
<text x="60.6" y="44.9">DIN</text>
<text x="61.4" y="47.5">CS</text>
<text x="67.1" y="43.7">3</text>
<text x="67.1" y="46.2">4</text>
<text x="272.7" y="42.4">-</text>
<text x="311.2" y="47.7">1</text>
<text x="313.6" y="46.4">1</text>
<text x="26.4" y="48.7">6</text>
<text x="30.2" y="50">CLK</text>
<text x="60.1" y="50">CLK</text>
<text x="67.1" y="48.7">5</text>
<text x="311.2" y="50.2">2</text>
<text x="311.2" y="52.8">3</text>
<text x="313.6" y="49">2</text>
<text x="313.6" y="51.5">3</text>
<text x="311.2" y="55.3">4</text>
<text x="313.6" y="54">4</text>
<text x="345.7" y="58.9">VIN</text>
<text x="346.4" y="56.4">EN</text>
<text x="351.5" y="55.1">1</text>
<text x="351.5" y="57.6">2</text>
<text x="344.5" y="61.4">GND</text>
<text x="346.2" y="64">VO</text>
<text x="351.5" y="60.2">3</text>
<text x="351.5" y="62.7">4</text>
<text x="25.2" y="80.5">10</text>
<text x="26.4" y="83">9</text>
<text x="30.2" y="81.8">VCC</text>
<text x="59.7" y="81.8">VCC</text>
<text x="67.1" y="80.5">1</text>
<text x="67.1" y="83">2</text>
<text x="26.4" y="88.1">7</text>
<text x="26.4" y="85.6">8</text>
<text x="30.2" y="89.4">CS</text>
<text x="30.2" y="86.8">DOUT</text>
<text x="30.2" y="84.3">GND</text>
<text x="59.5" y="84.3">GND</text>
<text x="60.6" y="86.8">DIN</text>
<text x="61.4" y="89.4">CS</text>
<text x="67.1" y="85.6">3</text>
<text x="67.1" y="88.1">4</text>
<text x="26.4" y="90.6">6</text>
<text x="30.2" y="91.9">CLK</text>
<text x="60.1" y="91.9">CLK</text>
<text x="67.1" y="90.6">5</text>
<text x="371.7" y="134.1">1</text>
<text x="371.7" y="136.6">2</text>
<text x="374.1" y="135.3">DIN</text>
<text x="374.1" y="137.9">GND</text>
<text x="371.7" y="139.1">3</text>
<text x="371.7" y="141.7">4</text>
<text x="374.1" y="140.4">VDD</text>
<text x="374.1" y="142.9">DOUT</text>
<text x="305.7" y="183.6">1</text>
<text x="308" y="184.9">D1/TX</text>
<text x="322.7" y="184.9">VIN</text>
<text x="327.5" y="183.6">30</text>
<text x="305.7" y="186.1">2</text>
<text x="305.7" y="188.7">3</text>
<text x="305.7" y="191.2">4</text>
<text x="308" y="187.4">D0/RX</text>
<text x="308" y="189.9">RESET</text>
<text x="318.9" y="189.9">RESET</text>
<text x="321.4" y="187.4">GND</text>
<text x="327.5" y="191.2">27</text>
<text x="327.5" y="188.7">28</text>
<text x="327.5" y="186.1">29</text>
<text x="305.7" y="193.7">5</text>
<text x="305.7" y="196.3">6</text>
<text x="308" y="192.5">GND</text>
<text x="308" y="195">D2</text>
<text x="308" y="197.6">D3</text>
<text x="322.4" y="192.5">+5V</text>
<text x="323.7" y="197.6">A6</text>
<text x="323.7" y="195">A7</text>
<text x="327.5" y="196.3">25</text>
<text x="327.5" y="193.7">26</text>
<text x="305.7" y="198.8">7</text>
<text x="305.7" y="201.4">8</text>
<text x="305.7" y="203.9">9</text>
<text x="308" y="200.1">D4</text>
<text x="308" y="202.6">D5</text>
<text x="323.7" y="202.6">A4</text>
<text x="323.7" y="200.1">A5</text>
<text x="327.5" y="203.9">22</text>
<text x="327.5" y="201.4">23</text>
<text x="327.5" y="198.8">24</text>
<text x="304.4" y="206.4">10</text>
<text x="304.4" y="209">11</text>
<text x="308" y="205.2">D6</text>
<text x="308" y="207.7">D7</text>
<text x="323.7" y="207.7">A2</text>
<text x="323.7" y="205.2">A3</text>
<text x="327.5" y="209">20</text>
<text x="327.5" y="206.4">21</text>
<text x="304.4" y="211.5">12</text>
<text x="304.4" y="214.1">13</text>
<text x="308" y="210.3">D8</text>
<text x="308" y="212.8">D9</text>
<text x="308" y="215.3">D10</text>
<text x="320.4" y="215.3">AREF</text>
<text x="323.7" y="212.8">A0</text>
<text x="323.7" y="210.3">A1</text>
<text x="327.5" y="214.1">18</text>
<text x="327.5" y="211.5">19</text>
<text x="304.4" y="216.6">14</text>
<text x="304.4" y="219.1">15</text>
<text x="308" y="217.9">D11</text>
<text x="308" y="220.4">D12</text>
<text x="322.3" y="220.4">D13</text>
<text x="322.4" y="217.9">3V3</text>
<text x="327.5" y="219.1">16</text>
<text x="327.5" y="216.6">17</text>
<text x="67.4" y="238.2">1</text>
<text x="69.7" y="236.9">1</text>
<text x="69.7" y="239.5">2</text>
<text x="67.4" y="240.7">2</text>
<text x="67.4" y="243.3">3</text>
<text x="67.4" y="245.8">4</text>
<text x="69.7" y="242">3</text>
<text x="69.7" y="244.5">4</text>
<text x="51.7" y="248.4">1</text>
<text x="51.7" y="250.9">2</text>
<text x="54" y="249.6">1</text>
<text x="67.4" y="248.4">5</text>
<text x="67.4" y="250.9">6</text>
<text x="69.7" y="247.1">5</text>
<text x="69.7" y="249.6">6</text>
<text x="112.7" y="249.6">2</text>
<text x="112.7" y="247.1">1</text>
<text x="115" y="250.9">Q2</text>
<text x="115" y="248.4">Q1</text>
<text x="126.1" y="248.4">VCC</text>
<text x="127.9" y="250.9">Q0</text>
<text x="132" y="247.1">16</text>
<text x="132" y="249.6">15</text>
<text x="51.7" y="253.4">3</text>
<text x="51.7" y="256">4</text>
<text x="54" y="252.2">2</text>
<text x="54" y="254.7">3</text>
<text x="54" y="257.2">4</text>
<text x="112.7" y="257.2">5</text>
<text x="112.7" y="254.7">4</text>
<text x="112.7" y="252.2">3</text>
<text x="115" y="256">Q4</text>
<text x="115" y="253.4">Q3</text>
<text x="126.3" y="256">OE#</text>
<text x="127.7" y="253.4">DS</text>
<text x="132" y="252.2">14</text>
<text x="132" y="254.7">13</text>
<text x="132" y="257.2">12</text>
<text x="51.7" y="258.5">5</text>
<text x="51.7" y="261.1">6</text>
<text x="54" y="259.8">5</text>
<text x="54" y="262.3">6</text>
<text x="112.7" y="262.3">7</text>
<text x="112.7" y="259.8">6</text>
<text x="115" y="263.6">Q7</text>
<text x="115" y="261.1">Q6</text>
<text x="115" y="258.5">Q5</text>
<text x="123.3" y="261.1">SH_CP</text>
<text x="123.6" y="258.5">ST_CP</text>
<text x="126.1" y="263.6">MR#</text>
<text x="132" y="259.8">11</text>
<text x="132" y="262.3">10</text>
<text x="112.7" y="264.9">8</text>
<text x="115" y="266.1">GND</text>
<text x="125.6" y="266.1">Q7</text>
<text x="132" y="264.9">9</text>
</g>
</svg>
